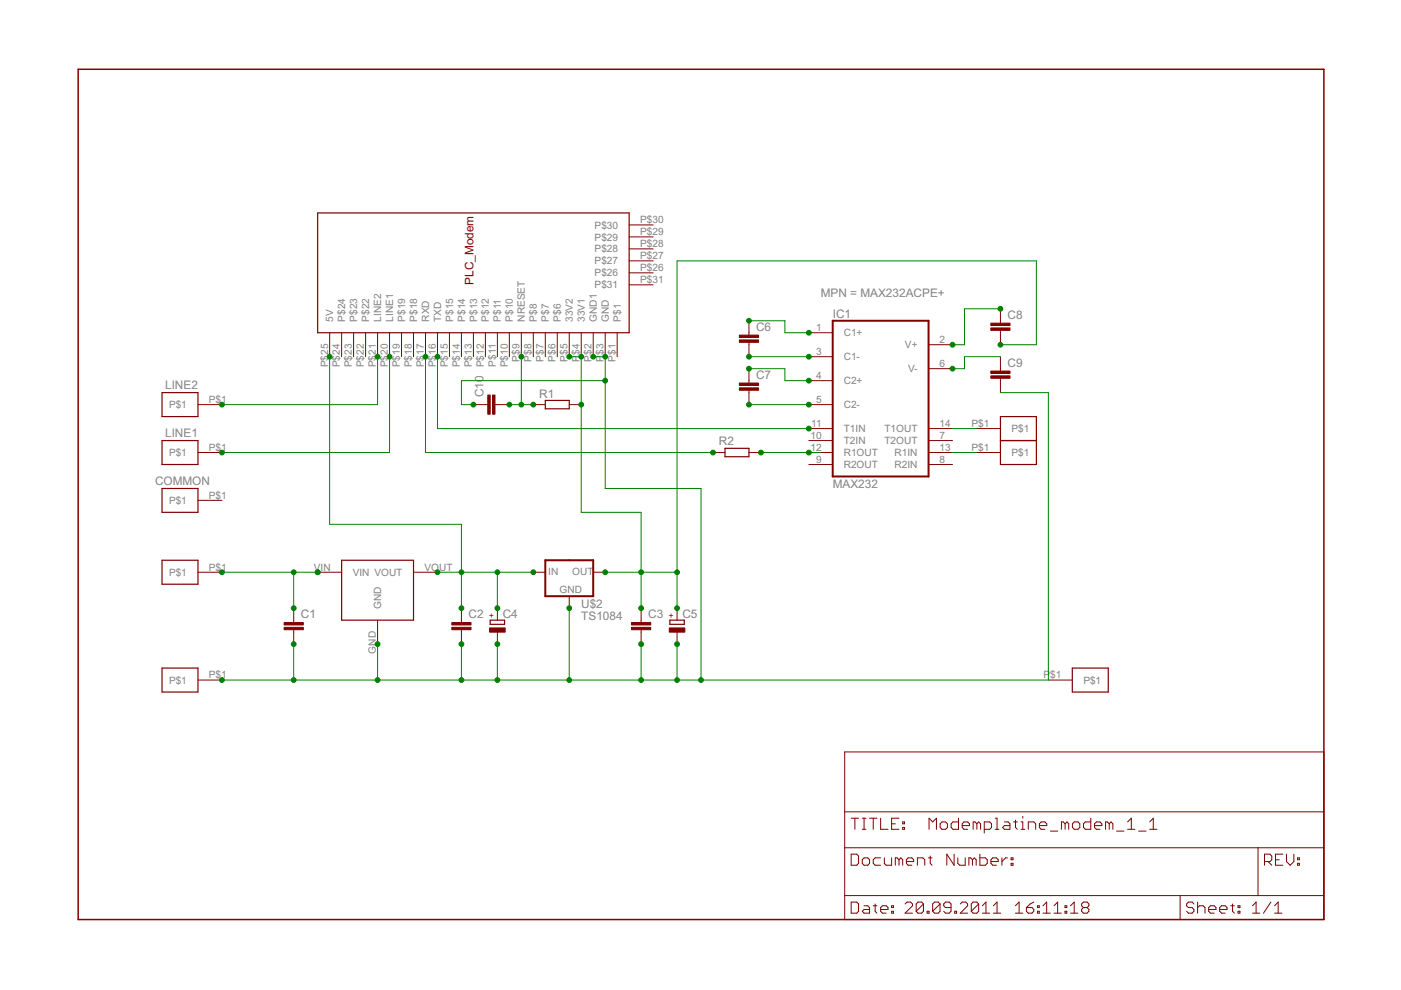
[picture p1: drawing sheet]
<svg xmlns="http://www.w3.org/2000/svg" width="297mm" height="210mm" viewBox="0 0 297 210" stroke-linecap="round" stroke-linejoin="round" font-family="sans-serif">
<g fill="none" stroke="#800000" stroke-width=".25">
<path d="M67.4 45.1h66v25.4h-66zM34.4 83.2h7.6v5.1h-7.6zM34.4 93.4h7.6v5.1h-7.6zM115.6 84.9h5.1v1.8h-5.1zM153.7 95.1h5.1v1.7h-5.1zM212.1 88.3h7.6v10.2h-7.6zM212.1 93.4h7.6M34.4 118.8h7.6v5.1h-7.6zM34.4 103.6h7.6v5h-7.6zM72.4 118.8h15.3v12.7h-15.3zM103.9 131.5h3.1v.9h-3.1zM142 131.5h3.1v.9h-3.1z"/>
<path d="M34.4 141.6h7.6v5.1h-7.6zM227.4 141.6h7.6v5.1h-7.6z"/>
</g>
<g fill="none" stroke="#800000" stroke-width=".21">
<path d="M133.4 57.8h5.1M133.4 55.3h5.1M133.4 52.8h5.1M133.4 50.2h5.1M133.4 47.7h5.1M69.9 70.5v5.1M72.4 70.5v5.1M75 70.5v5.1M77.5 70.5v5.1M80.1 70.5v5.1M82.6 70.5v5.1M85.1 70.5v5.1"/>
<path d="M87.7 70.5v5.1M90.2 70.5v5.1M92.8 70.5v5.1M95.3 70.5v5.1M97.8 70.5v5.1M100.4 70.5v5.1M102.9 70.5v5.1M105.5 70.5v5.1M108 70.5v5.1M110.5 70.5v5.1M113.1 70.5v5.1M115.6 70.5v5.1"/>
<path d="M118.2 70.5v5.1M120.7 70.5v5.1M123.2 70.5v5.1M125.8 70.5v5.1M128.3 70.5v5.1M130.9 70.5v5.1M133.4 60.4h5.1M158.8 68v3.1M158.8 72.6v3M158.8 78.2v3M171.5 70.5h5.1M171.5 75.6h5.1"/>
<path d="M196.9 73.1h5.1M196.9 78.2h5.1M212.1 65.5v3M212.1 70v3.1M212.1 75.6v3.1M42 85.8h5.1M42 95.9h5.1M100.4 85.8h3M104.9 85.8h3.1M113.1 85.8h2.5M120.7 85.8h2.5M151.2 95.9h2.5"/>
<path d="M158.8 95.9h2.5M158.8 82.7v3.1M171.5 80.7h5.1M171.5 85.8h5.1M171.5 90.9h5.1M171.5 93.4h5.1M171.5 95.9h5.1M171.5 98.5h5.1M196.9 90.9h5.1M196.9 93.4h5.1M196.9 95.9h5.1M196.9 98.5h5.1"/>
<path d="M207 90.9h5.1M207 95.9h5.1M212.1 80.2v3M42 106.1h5.1M42 121.3h5.1M62.3 128.9v3.1M62.3 133.5v3.1M67.4 121.3h5M80.1 131.5v5.1M87.7 121.3h5.1M97.8 128.9v3.1M97.8 133.5v3.1"/>
<path d="M105.5 128.9v2.6M105.5 134v2.6M113.1 121.3h2.5M120.7 126.4v2.5M125.8 121.3h2.5M135.9 128.9v3.1M135.9 133.5v3.1M143.6 128.9v2.6M143.6 134v2.6M42 144.2h5.1M179.1 159.4h101.6v35.6h-101.6zM222.3 144.2h5.1"/>
<path d="M179.1 179.7h101.6M179.1 172.1h101.6M180.5 173.5h1.5M181.3 173.5v2.3M182.8 173.5h.8M182.8 175.8h.8M183.2 173.5v2.3M184.4 173.5h1.5M185.1 173.5v2.3M186.7 173.5v2.3h1.6M189 174.7h.8M190.6 173.5h-1.6v2.3h1.6"/>
<path d="M191.4 175.4h.4v.4h-.4zM191.4 174.3h.4v.4h-.4zM197 175.8v-2.3l.8 .8 .7-.8v2.3M199.7 174.3h.8l.4 .4v.7l-.4 .4h-.8l-.4-.4v-.7zM203.2 173.5v2.3h-1.2l-.3-.4v-.7l.3-.4h1.2M204 175h1.5v-.3l-.3-.4h-.8l-.4 .4v.7l.4 .4h.8M207.1 174.7l-.4-.4h-.4v1.5M207.1 174.7v1.1M207.1 174.7l.4-.4 .4 .4v1.1M208.7 175.8h1.1l.4-.4v-.7l-.4-.4h-1.1v2.3M211 173.5h.4v2.3M211 175.8h.8"/>
<path d="M213 174.3h.7l.4 .4v1.1h-1.1l-.4-.4 .4-.4h1.1M214.9 174.3h.8M215.3 173.9v1.5l.4 .4M216.5 175.8h.8M216.5 174.3h.4v1.5M216.9 173.1v.4M218 175.8v-1.5h1.2l.4 .4v1.1M220.4 175h1.5v-.3l-.4-.4h-.8l-.3 .4v.7l.3 .4h.8M222.7 176.2h1.6M225.8 174.7l-.4-.4h-.4v1.5M225.8 174.7v1.1M225.8 174.7l.4-.4 .4 .4v1.1"/>
<path d="M227.4 174.7l.4-.4h.8l.3 .4v.7l-.3 .4h-.8l-.4-.4zM231.3 173.5v2.3h-1.2l-.4-.4v-.7l.4-.4h1.2M232.1 175h1.5v-.3l-.4-.4h-.7l-.4 .4v.7l.4 .4h.7M235.2 174.7l-.4-.4h-.4v1.5M235.2 174.7v1.1M235.2 174.7l.4-.4 .3 .4v1.1M236.7 176.2h1.6M239.1 175.8h1.5M239.1 174.3l.8-.8v2.3M241.4 176.2h1.6M243.8 175.8h1.5M243.8 174.3l.7-.8v2.3"/>
<path d="M266.7 179.7v10.2M179.1 189.9h101.6M180.5 181.1h1.2l.3 .4v1.5l-.3 .5h-1.2zM180.5 191.3h1.2l.3 .4v1.5l-.3 .4h-1.2zM183.2 192h.8l.4 .4v1.2h-1.2l-.4-.4 .4-.4h1.2M183.2 181.9h.8l.4 .4v.7l-.4 .5h-.8l-.4-.5v-.7zM185.1 192h.8M185.5 191.7v1.5l.4 .4M186.7 192.8h1.6v-.4l-.4-.4h-.8l-.4 .4v.8l.4 .4h.8M186.7 181.9h-1.2l-.4 .4v.7l.4 .5h1.2M187.5 181.9v1.1l.4 .5h1.1v-1.6M189 193.2h.4v.4h-.4z"/>
<path d="M189 192h.4v.4h-.4zM190.6 182.3l-.4-.4h-.4v1.6M190.6 182.3l.4-.4 .4 .4v1.2M190.6 182.3v1.2M191.9 191.7l.4-.4h.8l.4 .4v.3l-1.6 1.6h1.6M192.2 182.7h1.5v-.4l-.4-.4h-.7l-.4 .4v.7l.4 .5h.7M194.5 183.5v-1.6h1.2l.4 .4v1.2M195.8 191.7v1.5l-.4 .4h-.8l-.4-.4M195.8 191.7l-.4-.4h-.8l-.4 .4v1.5M195.8 191.7l-1.6 1.5M196.6 193.2h.4v.4h-.4zM196.8 181.9h.8"/>
<path d="M197.2 181.5v1.5l.4 .5M199.3 191.7v1.5l-.4 .4h-.8l-.4-.4M199.3 191.7l-.4-.4h-.8l-.4 .4v1.5M199.3 191.7l-1.6 1.5M201.6 192.4h-1.1l-.4-.4v-.3l.4-.4h.8l.3 .4v1.5l-.3 .4h-.8l-.4-.4M202.3 181.1v2.4l-1.6-2.4v2.4M202.4 193.2h.4v.4h-.4zM203.1 181.9v1.1l.4 .5h1.1v-1.6M203.6 191.7l.4-.4h.8l.3 .4v.3l-1.5 1.6h1.5M206.2 182.3l-.4-.4h-.4v1.6M206.2 182.3v1.2M206.2 182.3l.4-.4 .4 .4v1.2"/>
<path d="M207.5 191.7v1.5l-.4 .4h-.8l-.4-.4M207.5 191.7l-.4-.4h-.8l-.4 .4v1.5M207.5 191.7l-1.6 1.5M207.8 181.1v2.4h1.1l.4-.5v-.7l-.4-.4h-1.1M208.3 193.6h1.5M208.3 192l.7-.7v2.3M210.1 182.7h1.5v-.4l-.3-.4h-.8l-.4 .4v.7l.4 .5h.8M210.6 193.6h1.6M210.6 192l.8-.7v2.3M212.4 181.9v1.6M213.6 181.9h-.4l-.8 .8M214.4 183h.4v.5h-.4z"/>
<path d="M214.4 181.9h.4v.4h-.4zM215.3 193.6h1.6M215.3 192l.8-.7v2.3M217.6 192.4h1.2l.4 .4v.4l-.4 .4h-.8l-.4-.4zM219.2 191.3l-.8 .4-.8 .7M220 193.2h.3v.4h-.3zM220 192h.3v.4h-.3zM221.1 193.6h1.6M221.1 192l.8-.7v2.3M223.5 193.6h1.5M223.5 192l.7-.7v2.3M225.8 193.2h.4v.4h-.4z"/>
<path d="M225.8 192h.4v.4h-.4zM227 193.6h1.5M227 192l.8-.7v2.3M229.7 192.4l-.4 .4v.4l.4 .4h.8l.4-.4v-.4l-.4-.4M229.7 192.4l-.4-.4v-.3l.4-.4h.8l.4 .4v.3l-.4 .4M229.7 192.4h.8M250.2 189.9v5.1M253.1 191.7l-.3-.4h-.8l-.4 .4v.3l.4 .4h.8l.3 .4v.4l-.3 .4h-.8l-.4-.4M253.9 192.4l.4-.4h.8l.4 .4v1.2M253.9 191.3v2.3M256.3 192.8h1.5v-.4l-.4-.4h-.8l-.3 .4v.8l.3 .4h.8M258.6 192.8h1.6v-.4l-.4-.4h-.8l-.4 .4v.8l.4 .4h.8"/>
<path d="M260.9 192h.8M261.3 191.7v1.5l.4 .4M262.5 193.2h.4v.4h-.4zM262.5 192h.4v.4h-.4zM265.6 193.6h1.5M265.6 192l.7-.7v2.3M268.1 182.7h1.2l.3-.4v-.8l-.3-.4h-1.2v2.4M268.9 182.7l.7 .8M269.5 191.3l-1.6 2.3M270.2 193.6h1.6M270.2 192l.8-.7v2.3M270.4 182.3h.8"/>
<path d="M272 181.1h-1.6v2.4h1.6M272.8 181.1v1.6l.7 .8 .8-.8v-1.6M275.1 183h.4v.5h-.4zM275.1 181.9h.4v.4h-.4z"/>
</g>
<g fill="#800000" stroke="#800000" stroke-width=".21">
<path d="M60.2 132h4.1v.5h-4.1z"/>
<path d="M60.2 133h4.1v.5h-4.1z"/>
<path d="M95.8 132h4.1v.5h-4.1z"/>
<path d="M95.8 133h4.1v.5h-4.1z"/>
<path d="M133.9 132h4.1v.5h-4.1z"/>
<path d="M133.9 133h4.1v.5h-4.1z"/>
<path d="M103.8 133.1h3.3v.9h-3.3z"/>
<path d="M141.9 133.1h3.3v.9h-3.3z"/>
<path d="M156.8 72.1h4v.5h-4z"/>
<path d="M156.8 71.1h4v.5h-4z"/>
<path d="M156.8 82.2h4v.5h-4z"/>
<path d="M156.8 81.2h4v.5h-4z"/>
<path d="M210.1 69.5h4v.5h-4z"/>
<path d="M210.1 68.5h4v.5h-4z"/>
<path d="M210.1 79.7h4v.5h-4z"/>
<path d="M210.1 78.7h4v.5h-4z"/>
<path d="M104.4 83.8h.5v4h-.5z"/>
<path d="M103.4 83.8h.5v4h-.5z"/>
</g>
<path d="M176.6 68h20.3v33h-20.3zM115.6 118.8h10.2v7.6h-10.2z" fill="none" stroke="#800000" stroke-width=".42"/>
<path d="M16.6 14.7h264.1v180.3h-264.1z" fill="none" stroke="#800000" stroke-width=".32"/>
<g fill="none" stroke="#008000" stroke-width=".21">
<path d="M69.9 75.6v35.6h27.9v17.7M80.1 75.6v10.2h-33M82.6 75.6v20.3h-35.5M90.2 75.6v20.3h61M92.8 75.6v15.3h78.7M110.5 75.6v10.2M120.7 75.6h2.5v33h12.7v20.3M125.8 75.6h2.5v28h20.3v40.6M158.8 75.6h12.7M158.8 78.2h7.6v2.5h5.1M158.8 68h7.6v2.5h5.1M212.1 73.1h7.6v-17.8h-76.1v73.6"/>
<path d="M212.1 75.6h-7.6v2.6h-2.5M212.1 65.5h-7.6v7.6h-2.5M108 85.8h5.1M128.3 80.7h-30.5v5.1h2.6M158.8 85.8h12.7M161.3 95.9h12.7M202 95.9h5M202 90.9h5M212.1 83.2h10.2v61h-175.2M47.1 121.3h20.3M62.3 121.3v7.6M62.3 136.6v7.6"/>
<path d="M80.1 136.6v7.6M92.8 121.3h20.3M97.8 136.6v7.6M105.5 121.3v7.6M105.5 136.6v7.6M120.7 128.9v15.3M128.3 121.3h15.3M135.9 136.6v7.6M143.6 136.6v7.6"/>
</g>
<g fill="#008000" stroke="#008000" stroke-width=".21">
<circle cx="47.1" cy="121.3" r=".51"/>
<circle cx="67.4" cy="121.3" r=".51"/>
<circle cx="62.3" cy="128.9" r=".51"/>
<circle cx="62.3" cy="121.3" r=".51"/>
<circle cx="47.1" cy="144.2" r=".51"/>
<circle cx="80.1" cy="136.6" r=".51"/>
<circle cx="62.3" cy="136.6" r=".51"/>
<circle cx="97.8" cy="136.6" r=".51"/>
<circle cx="105.5" cy="136.6" r=".51"/>
<circle cx="120.7" cy="128.9" r=".51"/>
<circle cx="135.9" cy="136.6" r=".51"/>
<circle cx="143.6" cy="136.6" r=".51"/>
<circle cx="135.9" cy="144.2" r=".51"/>
<circle cx="120.7" cy="144.2" r=".51"/>
<circle cx="105.5" cy="144.2" r=".51"/>
<circle cx="97.8" cy="144.2" r=".51"/>
<circle cx="80.1" cy="144.2" r=".51"/>
<circle cx="62.3" cy="144.2" r=".51"/>
<circle cx="143.6" cy="144.2" r=".51"/>
<circle cx="128.3" cy="80.7" r=".51"/>
<circle cx="100.4" cy="85.8" r=".51"/>
<circle cx="125.8" cy="75.6" r=".51"/>
<circle cx="128.3" cy="75.6" r=".51"/>
<circle cx="148.6" cy="144.2" r=".51"/>
<circle cx="92.8" cy="121.3" r=".51"/>
<circle cx="97.8" cy="128.9" r=".51"/>
<circle cx="105.5" cy="128.9" r=".51"/>
<circle cx="113.1" cy="121.3" r=".51"/>
<circle cx="97.8" cy="121.3" r=".51"/>
<circle cx="105.5" cy="121.3" r=".51"/>
<circle cx="69.9" cy="75.6" r=".51"/>
<circle cx="128.3" cy="121.3" r=".51"/>
<circle cx="135.9" cy="121.3" r=".51"/>
<circle cx="135.9" cy="128.9" r=".51"/>
<circle cx="143.6" cy="128.9" r=".51"/>
<circle cx="123.2" cy="85.8" r=".51"/>
<circle cx="120.7" cy="75.6" r=".51"/>
<circle cx="123.2" cy="75.6" r=".51"/>
<circle cx="143.6" cy="121.3" r=".51"/>
<circle cx="212.1" cy="73.1" r=".51"/>
<circle cx="47.1" cy="85.8" r=".51"/>
<circle cx="80.1" cy="75.6" r=".51"/>
<circle cx="47.1" cy="95.9" r=".51"/>
<circle cx="82.6" cy="75.6" r=".51"/>
<circle cx="171.5" cy="70.5" r=".51"/>
<circle cx="158.8" cy="68" r=".51"/>
<circle cx="171.5" cy="75.6" r=".51"/>
<circle cx="158.8" cy="75.6" r=".51"/>
<circle cx="158.8" cy="78.2" r=".51"/>
<circle cx="171.5" cy="80.7" r=".51"/>
<circle cx="158.8" cy="85.8" r=".51"/>
<circle cx="171.5" cy="85.8" r=".51"/>
<circle cx="212.1" cy="65.5" r=".51"/>
<circle cx="202" cy="73.1" r=".51"/>
<circle cx="202" cy="78.2" r=".51"/>
<circle cx="171.5" cy="90.9" r=".51"/>
<circle cx="92.8" cy="75.6" r=".51"/>
<circle cx="171.5" cy="95.9" r=".51"/>
<circle cx="161.3" cy="95.9" r=".51"/>
<circle cx="151.2" cy="95.9" r=".51"/>
<circle cx="90.2" cy="75.6" r=".51"/>
<circle cx="110.5" cy="85.8" r=".51"/>
<circle cx="108" cy="85.8" r=".51"/>
<circle cx="113.1" cy="85.8" r=".51"/>
<circle cx="110.5" cy="75.6" r=".51"/>
</g>
<text font-size="2.8" fill="#800000" x="100.4" y="60.4" transform="rotate(-90 100.4 60.4)">PLC_Modem</text>
<g font-size="2.8" fill="#808080">
<text x="174" y="62.9">MPN = MAX232ACPE+</text>
<text x="160.3" y="70.2">C6</text>
<text x="176.6" y="67.4">IC1</text>
<text x="213.6" y="67.6">C8</text>
<text x="213.6" y="77.8">C9</text>
<text x="35" y="82.5">LINE2</text>
<text x="160.3" y="80.3">C7</text>
<text x="102.5" y="84.3" transform="rotate(-90 102.5 84.3)">C10</text>
<text x="114.3" y="84.3">R1</text>
<text x="35" y="92.6">LINE1</text>
<text x="152.4" y="94.4">R2</text>
<text x="32.9" y="102.8">COMMON</text>
<text x="176.6" y="103.6">MAX232</text>
<text x="63.8" y="131.1">C1</text>
<text x="99.4" y="131.1">C2</text>
<text x="106.6" y="131">C4</text>
<text x="123.2" y="131.5">TS1084</text>
<text x="123.2" y="129">U$2</text>
<text x="137.5" y="131.1">C3</text>
<text x="144.7" y="131">C5</text>
</g>
<g font-size="2.4" fill="#808080">
<text x="135.7" y="47.3">P$30</text>
<text x="126.1" y="53.5">P$28</text>
<text x="126.1" y="51">P$29</text>
<text x="126.1" y="48.5">P$30</text>
<text x="135.7" y="52.4">P$28</text>
<text x="135.7" y="49.9">P$29</text>
<text x="126.1" y="58.6">P$26</text>
<text x="126.1" y="56.1">P$27</text>
<text x="135.7" y="57.5">P$26</text>
<text x="135.7" y="55">P$27</text>
<text x="126.1" y="61.2">P$31</text>
<text x="135.7" y="60">P$31</text>
<text x="70.7" y="68.2" transform="rotate(-90 70.7 68.2)">5V</text>
<text x="73.2" y="68.2" transform="rotate(-90 73.2 68.2)">P$24</text>
<text x="75.7" y="68.2" transform="rotate(-90 75.7 68.2)">P$23</text>
<text x="78.3" y="68.2" transform="rotate(-90 78.3 68.2)">P$22</text>
<text x="80.8" y="68.2" transform="rotate(-90 80.8 68.2)">LINE2</text>
<text x="83.4" y="68.2" transform="rotate(-90 83.4 68.2)">LINE1</text>
<text x="85.9" y="68.2" transform="rotate(-90 85.9 68.2)">P$19</text>
<text x="88.4" y="68.2" transform="rotate(-90 88.4 68.2)">P$18</text>
<text x="91" y="68.2" transform="rotate(-90 91 68.2)">RXD</text>
<text x="93.5" y="68.2" transform="rotate(-90 93.5 68.2)">TXD</text>
<text x="96.1" y="68.2" transform="rotate(-90 96.1 68.2)">P$15</text>
<text x="98.6" y="68.2" transform="rotate(-90 98.6 68.2)">P$14</text>
<text x="101.1" y="68.2" transform="rotate(-90 101.1 68.2)">P$13</text>
<text x="103.7" y="68.2" transform="rotate(-90 103.7 68.2)">P$12</text>
<text x="106.2" y="68.2" transform="rotate(-90 106.2 68.2)">P$11</text>
<text x="108.8" y="68.2" transform="rotate(-90 108.8 68.2)">P$10</text>
<text x="111.3" y="68.2" transform="rotate(-90 111.3 68.2)">NRESET</text>
<text x="113.8" y="68.2" transform="rotate(-90 113.8 68.2)">P$8</text>
<text x="116.4" y="68.2" transform="rotate(-90 116.4 68.2)">P$7</text>
<text x="118.9" y="68.2" transform="rotate(-90 118.9 68.2)">P$6</text>
<text x="121.5" y="68.2" transform="rotate(-90 121.5 68.2)">33V2</text>
<text x="124" y="68.2" transform="rotate(-90 124 68.2)">33V1</text>
<text x="126.5" y="68.2" transform="rotate(-90 126.5 68.2)">GND1</text>
<text x="129.1" y="68.2" transform="rotate(-90 129.1 68.2)">GND</text>
<text x="131.6" y="68.2" transform="rotate(-90 131.6 68.2)">P$1</text>
<text x="173" y="70.2">1</text>
<text x="178.9" y="71.3">C1+</text>
<text x="69.5" y="77.9" transform="rotate(-90 69.5 77.9)">P$25</text>
<text x="72.1" y="77.9" transform="rotate(-90 72.1 77.9)">P$24</text>
<text x="74.6" y="77.9" transform="rotate(-90 74.6 77.9)">P$23</text>
<text x="77.2" y="77.9" transform="rotate(-90 77.2 77.9)">P$22</text>
<text x="79.7" y="77.9" transform="rotate(-90 79.7 77.9)">P$21</text>
<text x="82.2" y="77.9" transform="rotate(-90 82.2 77.9)">P$20</text>
<text x="84.8" y="77.9" transform="rotate(-90 84.8 77.9)">P$19</text>
<text x="87.3" y="77.9" transform="rotate(-90 87.3 77.9)">P$18</text>
<text x="89.9" y="77.9" transform="rotate(-90 89.9 77.9)">P$17</text>
<text x="92.4" y="77.9" transform="rotate(-90 92.4 77.9)">P$16</text>
<text x="94.9" y="77.9" transform="rotate(-90 94.9 77.9)">P$15</text>
<text x="97.5" y="77.9" transform="rotate(-90 97.5 77.9)">P$14</text>
<text x="100" y="77.9" transform="rotate(-90 100 77.9)">P$13</text>
<text x="102.6" y="77.9" transform="rotate(-90 102.6 77.9)">P$12</text>
<text x="105.1" y="77.7" transform="rotate(-90 105.1 77.7)">P$11</text>
<text x="107.6" y="77.9" transform="rotate(-90 107.6 77.9)">P$10</text>
<text x="110.2" y="76.7" transform="rotate(-90 110.2 76.7)">P$9</text>
<text x="112.7" y="76.7" transform="rotate(-90 112.7 76.7)">P$8</text>
<text x="115.3" y="76.7" transform="rotate(-90 115.3 76.7)">P$7</text>
<text x="117.8" y="76.7" transform="rotate(-90 117.8 76.7)">P$6</text>
<text x="120.3" y="76.7" transform="rotate(-90 120.3 76.7)">P$5</text>
<text x="122.9" y="76.7" transform="rotate(-90 122.9 76.7)">P</text>
<text x="122.9" y="75.3" transform="rotate(-90 122.9 75.3)">$4</text>
<text x="125.4" y="76.7" transform="rotate(-90 125.4 76.7)">P$2</text>
<text x="128" y="76.7" transform="rotate(-90 128 76.7)">P</text>
<text x="128" y="75.3" transform="rotate(-90 128 75.3)">$3</text>
<text x="130.5" y="76.7" transform="rotate(-90 130.5 76.7)">P$1</text>
<text x="173" y="75.3">3</text>
<text x="178.9" y="76.4">C1-</text>
<text x="191.9" y="73.8">V+</text>
<text x="199.2" y="72.7">2</text>
<text x="199.2" y="77.8">6</text>
<text x="173" y="80.3">4</text>
<text x="178.9" y="81.5">C2+</text>
<text x="192.5" y="78.9">V-</text>
<text x="35.8" y="86.5">P$1</text>
<text x="44.3" y="85.4">P$1</text>
<text x="173" y="85.4">5</text>
<text x="178.9" y="86.5">C2-</text>
<text x="44.3" y="95.6">P$1</text>
<text x="171.9" y="93">10</text>
<text x="171.9" y="95.6">12</text>
<text x="172" y="90.5">11</text>
<text x="178.9" y="91.6">T1IN</text>
<text x="178.9" y="94.2">T2IN</text>
<text x="187.5" y="91.6">T1OUT</text>
<text x="187.5" y="94.2">T2OUT</text>
<text x="199.2" y="90.5">14</text>
<text x="199.2" y="93">7</text>
<text x="199.2" y="95.6">13</text>
<text x="206" y="90.5">P$1</text>
<text x="206" y="95.6">P$1</text>
<text x="214.5" y="91.6">P$1</text>
<text x="35.8" y="96.7">P$1</text>
<text x="173" y="98.1">9</text>
<text x="178.9" y="96.7">R1OUT</text>
<text x="178.9" y="99.2">R2OUT</text>
<text x="189.7" y="96.7">R1IN</text>
<text x="189.7" y="99.2">R2IN</text>
<text x="199.2" y="98.1">8</text>
<text x="214.5" y="96.7">P$1</text>
<text x="35.8" y="106.9">P$1</text>
<text x="44.3" y="105.7">P$1</text>
<text x="35.8" y="122.1">P$1</text>
<text x="44.3" y="121">P$1</text>
<text x="66.5" y="121">VIN</text>
<text x="74.8" y="122.1">VIN VOUT</text>
<text x="90" y="121">VOUT</text>
<text x="116.2" y="122">IN</text>
<text x="118.7" y="125.7">GND</text>
<text x="121.3" y="122">OUT</text>
<text x="80.8" y="129.2" transform="rotate(-90 80.8 129.2)">GND</text>
<text x="44.3" y="143.8">P$1</text>
<text x="79.7" y="138.6" transform="rotate(-90 79.7 138.6)">GND</text>
<text x="221.2" y="143.8">P</text>
<text x="222.6" y="143.8">$1</text>
<text x="35.8" y="145">P$1</text>
<text x="229.7" y="144.9">P$1</text>
</g>
<g font-size="2" fill="#800000">
<text x="104.9" y="131.1" transform="rotate(-90 104.9 131.1)">+</text>
<text x="143" y="131.1" transform="rotate(-90 143 131.1)">+</text>
</g>
</svg>
